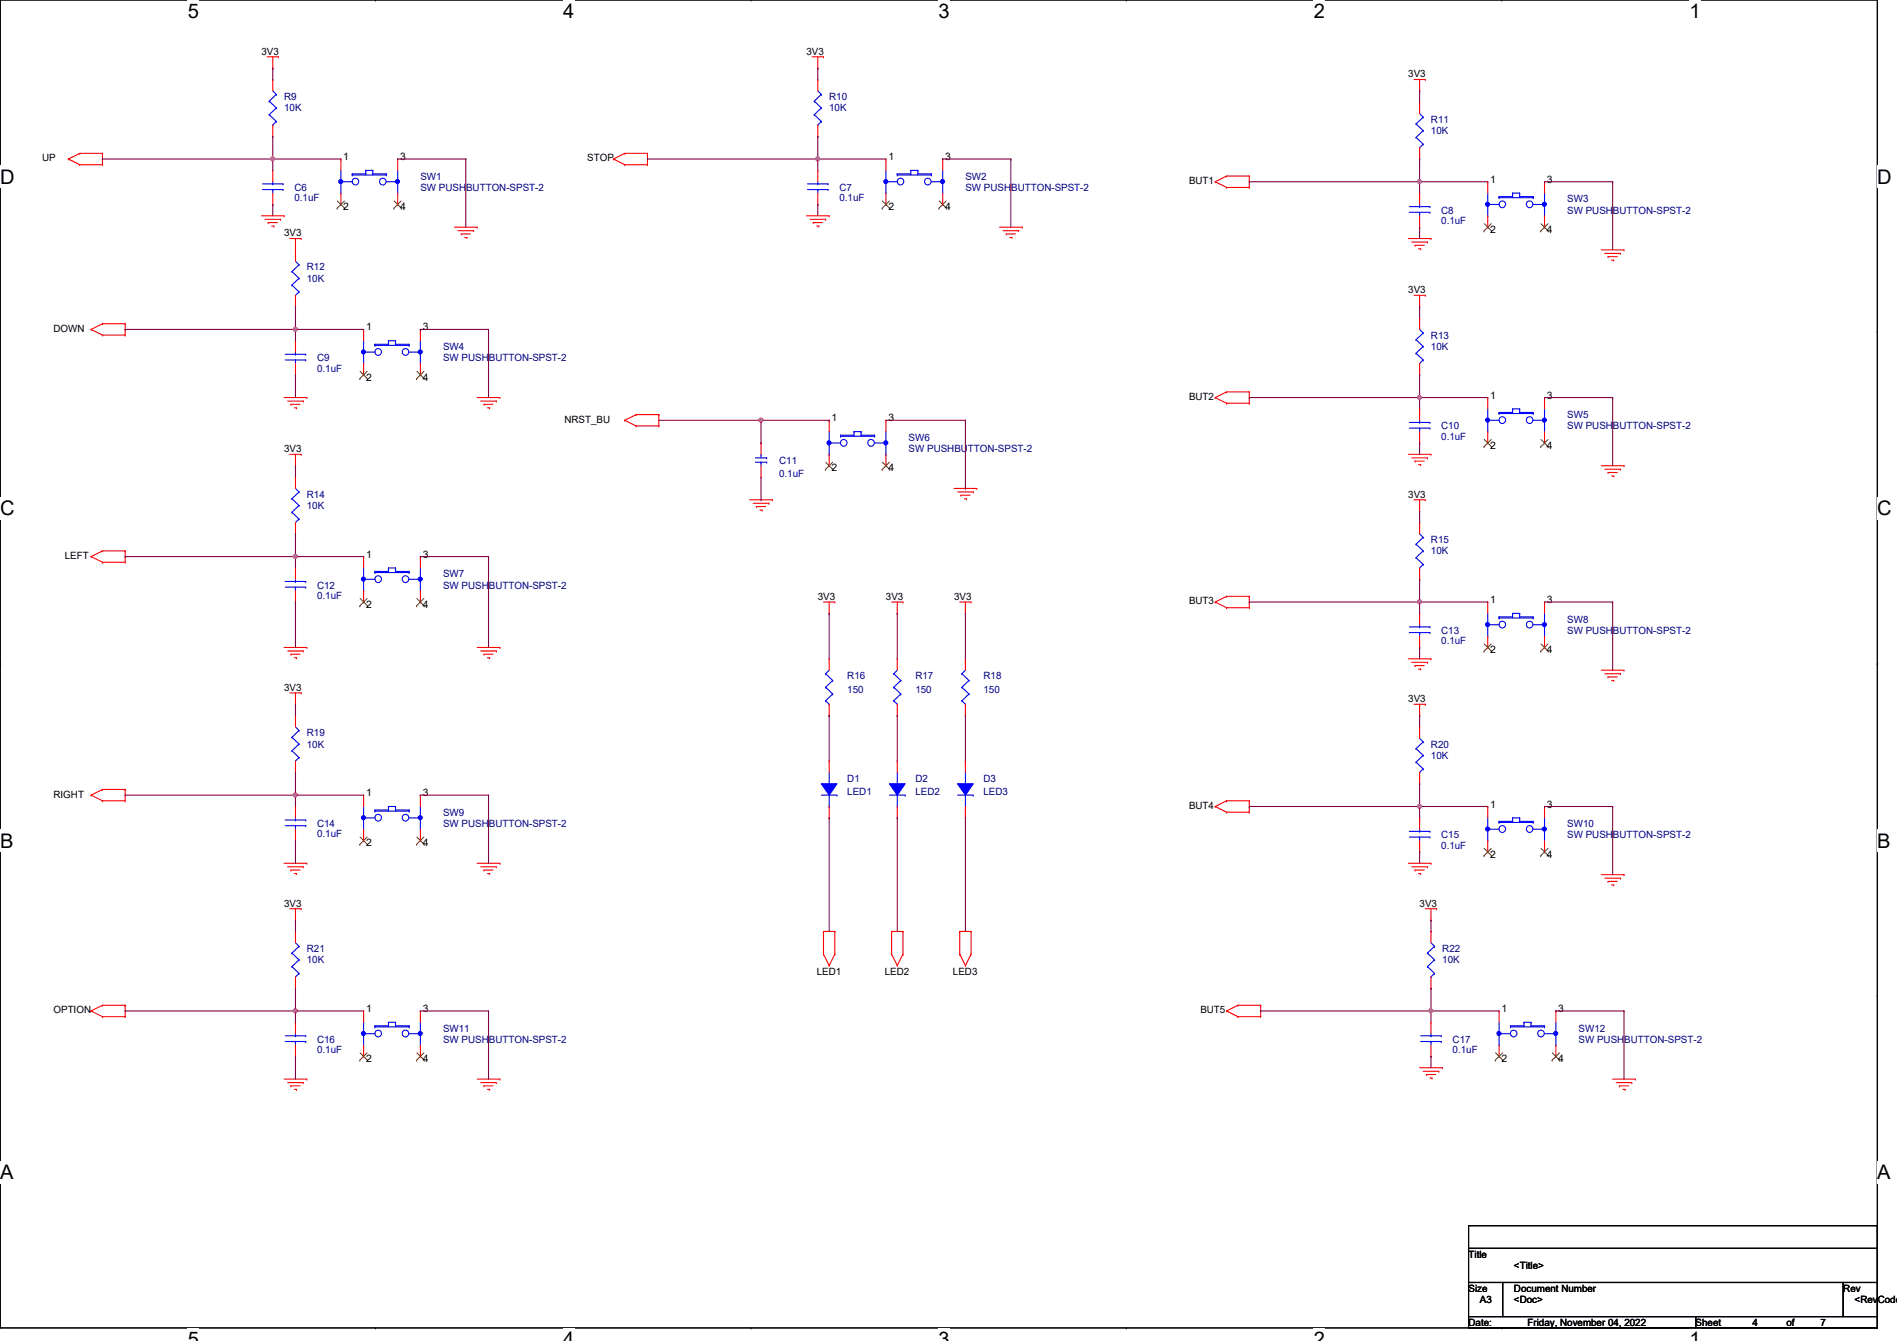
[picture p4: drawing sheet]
<svg xmlns="http://www.w3.org/2000/svg" width="297mm" height="210mm" viewBox="0 0 297 210" stroke-linecap="round" stroke-linejoin="round" font-family="sans-serif">
<path d="M0 0h294v207.9h-294z" fill="none" stroke="#000" stroke-width=".17"/>
<g fill="#fff">
<path d="M29.4 0h1.8v3.5h-1.8z"/>
<path d="M29.4 207.9h1.8v2h-1.8z"/>
</g>
<path d="M58.8 0h.1M58.8 207.9h.1" fill="none" stroke="#000" stroke-width=".17"/>
<g fill="#fff">
<path d="M88.2 0h1.7v3.5h-1.7z"/>
<path d="M88.2 207.9h1.7v2h-1.7z"/>
</g>
<path d="M117.6 0h.1M117.6 207.9h.1" fill="none" stroke="#000" stroke-width=".17"/>
<g fill="#fff">
<path d="M147 0h1.7v3.5h-1.7z"/>
<path d="M147 207.9h1.7v2h-1.7z"/>
</g>
<path d="M176.4 0h.1M176.4 207.9h.1" fill="none" stroke="#000" stroke-width=".17"/>
<g fill="#fff">
<path d="M205.7 0h1.8v3.5h-1.8z"/>
<path d="M205.7 207.9h1.8v2h-1.8z"/>
</g>
<path d="M235.2 0h.1M235.2 207.9h.1" fill="none" stroke="#000" stroke-width=".17"/>
<g fill="#fff">
<path d="M264.5 0h1.8v3.5h-1.8z"/>
<path d="M264.5 207.9h1.8v2h-1.8z"/>
<path d="M0 26h2.3v3.4h-2.3z"/>
<path d="M294 26h2.2v3.4h-2.2z"/>
<path d="M0 77.9h2.3v3.5h-2.3z"/>
<path d="M294 77.9h2.2v3.5h-2.2z"/>
</g>
<path d="M0 51.9h.1M294 51.9h.1" fill="none" stroke="#000" stroke-width=".17"/>
<g fill="#fff">
<path d="M0 129.9h2.1v3.4h-2.1z"/>
<path d="M294 129.9h2v3.4h-2z"/>
</g>
<path d="M0 103.9h.1M294 103.9h.1" fill="none" stroke="#000" stroke-width=".17"/>
<path d="M0 103.9h.1M294 103.9h.1" fill="none" stroke="#000" stroke-width=".16"/>
<g fill="#fff">
<path d="M0 181.8h2.1v3.5h-2.1z"/>
<path d="M294 181.8h2v3.5h-2z"/>
</g>
<path d="M0 155.9h.1M294 155.9h.1M230 191.9h64v3.5h-64zM230 195.4h64v5.3h-64zM230 200.7h5.3v5.4h-5.3zM230 206.1h35.5v1.8h-35.5zM235.3 200.7h53.3v5.4h-53.3zM265.5 206.1h28.5v1.8h-28.5zM288.6 200.7h5.4v5.4h-5.4z" fill="none" stroke="#000" stroke-width=".17"/>
<g fill="none" stroke="#f00" stroke-width=".17">
<path d="M41.8 8.9h1.8M42.7 10.7h.1M42.7 8.9v1.8M43.6 8.9h.1M127.2 8.9h1.7M128.1 10.7h.1M128.1 8.9v1.8M128.9 8.9h.1M221.4 12.4h1.8M222.3 14.2h.1M222.3 16h.1M222.3 12.4v1.8"/>
<path d="M222.3 16v1.8M223.2 12.4h.1M10.7 24.9h.1M10.7 24.9l1.8 .9M12.5 24h.1M12.5 25.8h.1M12.5 24l-1.8 .9M12.5 24h3.5M12.5 25.8h3.5M16 24h.1M16 25.8h.1M16 24v1.8"/>
<path d="M40.9 33.8h3.6M41.5 34.3h2.4M42 34.8h.1M42 34.8h1.4M42.5 35.4h.4M42.9 35.4h.1M43.9 34.3h.1M44.5 33.8h.1M45.4 37.3h1.8M46.3 39.1h.1M46.3 37.3v1.8M47.2 37.3h.1"/>
<path d="M71.2 35.6h3.5M71.7 36.1h2.5M72.2 36.6h.1M72.2 36.6h1.5M72.8 37.2h.3M73.1 37.2h.1M74.2 36.1h.1M74.7 35.6h.1M96.1 24.9h.1M96.1 24.9l1.7 .9M97.8 24h.1M97.8 25.8h.1"/>
<path d="M97.8 24h3.6M97.8 25.8h3.6M97.8 24l-1.7 .9M101.4 24h.1M101.4 25.8h.1M101.4 24v1.8M126.3 33.8h3.5M126.8 34.3h2.5M127.3 34.8h.1M127.3 34.8h1.5M127.9 35.4h.3M128.2 35.4h.1"/>
<path d="M129.3 34.3h.1M129.8 33.8h.1M156.5 35.6h3.6M157.1 36.1h2.4M157.6 36.6h.1M157.6 36.6h1.4M158.1 37.2h.4M158.5 37.2h.1M159.5 36.1h.1M160.1 35.6h.1M190.3 28.4h.1M190.3 28.4l1.8 .9"/>
<path d="M192.1 27.6h.1M192.1 29.3h.1M192.1 27.6l-1.8 .8M192.1 27.6h3.5M192.1 29.3h3.5M195.6 27.6h.1M195.6 29.3h.1M195.6 27.6v1.7M220.5 37.3h3.6M221.1 37.9h2.4M221.6 38.4h.1M221.6 38.4h1.4"/>
<path d="M222.1 38.9h.4M222.3 24.9h.1M222.3 23.1v1.8M222.5 38.9h.1M223.5 37.9h.1M224.1 37.3h.1M250.7 39.1h3.6M251.3 39.7h2.4M253.7 39.7h.1M254.3 39.1h.1M14.3 51.6h.1M14.3 51.6l1.7 .9"/>
<path d="M16 50.7h.1M16 52.5h.1M16 50.7l-1.7 .9M16 50.7h3.6M16 52.5h3.6M19.6 50.7h.1M19.6 52.5h.1M19.6 50.7v1.8M221.4 46.2h1.8M222.3 48h.1M222.3 46.2v1.8M223.2 46.2h.1"/>
<path d="M251.8 40.2h.1M251.8 40.2h1.4M252.3 40.7h.4M252.7 40.7h.1M44.5 62.2h3.5M45 62.8h2.5M45.4 71.1h1.8M45.5 63.3h.1M45.5 63.3h1.5M46.1 63.8h.3M46.3 72.9h.1M46.3 71.1v1.8"/>
<path d="M46.4 63.8h.1M47.2 71.1h.1M47.5 62.8h.1M48 62.2h.1M74.7 62.2h3.6M75.3 62.8h2.4M75.8 63.3h.1M75.8 63.3h1.4M76.3 63.8h.4M76.7 63.8h.1M77.7 62.8h.1M78.3 62.2h.1"/>
<path d="M97.8 65.8h.1M97.8 65.8l1.8 .9M99.6 64.9h.1M99.6 66.7h.1M99.6 64.9l-1.8 .9M99.6 64.9h3.6M99.6 66.7h3.6M103.2 64.9h.1M103.2 66.7h.1M103.2 64.9v1.8M117.4 78.2h3.5M117.9 78.8h2.5"/>
<path d="M118.4 79.3h.1M118.4 79.3h1.5M119 79.8h.3M119.3 79.8h.1M120.4 78.8h.1M120.9 78.2h.1M149.4 76.5h3.5M149.9 77h2.5M150.4 77.5h.1M150.4 77.5h1.5M151 78.1h.3M151.3 78.1h.1"/>
<path d="M152.4 77h.1M152.9 76.5h.1M190.3 62.2h.1M190.3 62.2l1.8 .9M192.1 61.3h.1M192.1 63.1h.1M192.1 61.3l-1.8 .9M192.1 61.3h3.5M192.1 63.1h3.5M195.6 61.3h.1M195.6 63.1h.1M195.6 61.3v1.8"/>
<path d="M220.5 71.1h3.6M221.1 71.7h2.4M221.4 78.2h1.8M221.6 72.2h.1M221.6 72.2h1.4M222.1 72.7h.4M222.3 78.2v1.8M222.5 72.7h.1M223.2 78.2h.1M223.5 71.7h.1M224.1 71.1h.1M250.7 72.9h3.6"/>
<path d="M251.3 73.4h2.4M251.8 74h.1M251.8 74h1.4M252.3 74.5h.4M252.7 74.5h.1M253.7 73.4h.1M254.3 72.9h.1M14.3 87.1h.1M14.3 87.1l1.7 .9M16 86.2h.1M16 88h.1M16 86.2l-1.7 .9"/>
<path d="M16 86.2h3.6M16 88h3.6M19.6 86.2h.1M19.6 88h.1M19.6 86.2v1.8M46.3 88.9h.1M46.3 94.2h.1M46.3 88.9v1.8M46.3 92.5v1.7M128.9 94.2h1.8M129.8 96h.1M129.8 94.2v1.8"/>
<path d="M130.7 94.2h.1M139.6 94.2h1.8M140.5 96h.1M140.5 94.2v1.8M141.4 94.2h.1M150.3 94.2h1.8M151.2 96h.1M151.2 94.2v1.8M152.1 94.2h.1M190.3 94.2h.1M190.3 94.2l1.8 .9M192.1 93.3h.1"/>
<path d="M192.1 95.1h.1M192.1 93.3l-1.8 .9M192.1 93.3h3.5M192.1 95.1h3.5M195.6 93.3h.1M195.6 95.1h.1M195.6 93.3v1.8M222.3 80h.1M222.3 96h.1M222.3 96v1.8M222.3 99.6v1.7M44.5 101.3h3.5"/>
<path d="M45 101.9h2.5M45.4 108.5h1.8M45.5 102.4h.1M45.5 102.4h1.5M46.1 103h.3M46.3 110.2h.1M46.3 108.5v1.7M46.4 103h.1M47.2 108.5h.1M47.5 101.9h.1M48 101.3h.1M74.7 101.3h3.6"/>
<path d="M75.3 101.9h2.4M75.8 102.4h.1M75.8 102.4h1.4M76.3 103h.4M76.7 103h.1M77.7 101.9h.1M78.3 101.3h.1M129.8 103.1h.1M129.8 112h.1M129.8 103.1v1.8M129.8 110.2v1.8M220.5 103.1h3.6"/>
<path d="M221.1 103.7h2.4M221.4 110.2h1.8M221.6 104.2h.1M221.6 104.2h1.4M222.1 104.7h.4M222.3 112h.1M222.3 113.8h.1M222.3 101.3h.1M222.3 110.2v1.8M222.3 113.8v1.8M222.5 104.7h.1M223.2 110.2h.1"/>
<path d="M223.5 103.7h.1M224.1 103.1h.1M250.7 104.9h3.6M251.3 105.5h2.4M251.8 106h.1M251.8 106h1.4M252.3 106.5h.4M252.7 106.5h.1M253.7 105.5h.1M254.3 104.9h.1M14.3 124.5h.1M14.3 124.5l1.7 .8"/>
<path d="M16 123.6h.1M16 125.3h.1M16 123.6l-1.7 .9M16 123.6h3.6M16 125.3h3.6M19.6 123.6h.1M19.6 125.3h.1M19.6 123.6v1.7M44.5 135.1h3.5M45 135.7h2.5M45.5 136.2h.1M45.5 136.2h1.5"/>
<path d="M46.1 136.7h.3M46.4 136.7h.1M47.5 135.7h.1M48 135.1h.1M74.7 135.1h3.6M75.3 135.7h2.4M75.8 136.2h.1M75.8 136.2h1.4M76.3 136.7h.4M76.7 136.7h.1M77.7 135.7h.1M78.3 135.1h.1"/>
<path d="M190.3 126.2h.1M190.3 126.2l1.8 .9M192.1 125.3h.1M192.1 127.1h.1M192.1 125.3h3.5M192.1 125.3l-1.8 .9M192.1 127.1h3.5M195.6 125.3h.1M195.6 127.1h.1M195.6 125.3v1.8M220.5 135.1h3.6M221.1 135.7h2.4"/>
<path d="M221.6 136.2h.1M221.6 136.2h1.4M222.1 136.7h.4M222.3 122.7h.1M222.3 120.9v1.8M222.5 136.7h.1M223.5 135.7h.1M224.1 135.1h.1M250.7 136.9h3.6M251.3 137.5h2.4M251.8 138h.1M251.8 138h1.4"/>
<path d="M252.3 138.5h.4M252.7 138.5h.1M253.7 137.5h.1M254.3 136.9h.1M14.3 158.2h.1M14.3 158.2l1.7 .9M16 157.4h.1M16 159.1h.1M16 157.4l-1.7 .8M16 157.4h3.6M16 159.1h3.6M19.6 157.4h.1"/>
<path d="M19.6 159.1h.1M19.6 157.4v1.7M45.4 142.2h1.8M46.3 144h.1M46.3 142.2v1.8M47.2 142.2h.1M128.9 149.4h.1M128.9 145.8h.1M128.9 149.4l.9 1.7M128.9 145.8v3.6M128.9 145.8h1.8M129.8 151.1h.1"/>
<path d="M130.7 145.8h.1M130.7 149.4h.1M130.7 145.8v3.6M130.7 149.4l-.9 1.7M139.6 149.4h.1M139.6 145.8h.1M139.6 145.8h1.8M139.6 149.4l.9 1.7M139.6 145.8v3.6M140.5 151.1h.1M141.4 145.8h.1M141.4 149.4h.1"/>
<path d="M141.4 145.8v3.6M141.4 149.4l-.9 1.7M150.3 149.4h.1M150.3 145.8h.1M150.3 145.8h1.8M150.3 149.4l.9 1.7M150.3 145.8v3.6M151.2 151.1h.1M152.1 145.8h.1M152.1 149.4h.1M152.1 145.8v3.6M152.1 149.4l-.9 1.7"/>
<path d="M192.1 158.2h.1M192.1 158.2l1.7 .9M193.8 157.4h.1M193.8 159.1h.1M193.8 157.4h3.6M193.8 159.1h3.6M193.8 157.4l-1.7 .8M197.4 157.4h.1M197.4 159.1h.1M197.4 157.4v1.7M223.2 142.2h1.8M224.1 144h.1"/>
<path d="M224.1 142.2v1.8M225 142.2h.1M44.5 168.9h3.5M45 169.5h2.5M45.5 170h.1M45.5 170h1.5M46.1 170.5h.3M46.4 170.5h.1M47.5 169.5h.1M48 168.9h.1M74.7 168.9h3.6M75.3 169.5h2.4"/>
<path d="M75.8 170h.1M75.8 170h1.4M76.3 170.5h.4M76.7 170.5h.1M77.7 169.5h.1M78.3 168.9h.1M222.3 167.1h3.5M222.8 167.7h2.5M223.3 168.2h.1M223.3 168.2h1.5M223.9 168.7h.3M224.2 168.7h.1"/>
<path d="M225.3 167.7h.1M225.8 167.1h.1M252.5 168.9h3.6M253.1 169.5h2.4M253.6 170h.1M253.6 170h1.4M254.1 170.5h.4M254.5 170.5h.1M255.5 169.5h.1M256.1 168.9h.1"/>
</g>
<g fill="none" stroke="#00f" stroke-width=".17">
<path d="M221.7 19.4h.1M221.7 19.4l1.1 1M222.3 17.8l.5 .5M222.8 18.3h.1M222.8 18.3l-1.1 1.1M221.7 21.5h.1M221.7 21.5l1.1 1.1M222.3 23.1h.1M222.8 20.4h.1M222.8 22.6h.1M222.8 20.4l-1.1 1.1M222.8 22.6l-.5 .5"/>
<path d="M44.7 91.9h3.2M44.7 91h3.2M46.3 91h.1M46.3 91.9h.1M46.3 90.7v.3M46.3 91.9v.6M47.9 91.9h.1M47.9 91h.1M220.7 99h3.2M220.7 98.1h3.2M222.3 98.1h.1M222.3 99h.1"/>
<path d="M222.3 97.8v.3M222.3 99v.6M223.9 99h.1M223.9 98.1h.1M129.3 105.5h.1M129.3 107.6h.1M129.3 109.7h.1M129.3 105.5l1.1 1M129.3 107.6l1.1 1M129.3 109.7l.5 .5M129.8 110.2h.1M129.8 104.9l-.5 .6"/>
<path d="M130.4 106.5h.1M130.4 108.6h.1M130.4 106.5l-1.1 1.1M130.4 108.6l-1.1 1.1M221.7 117.2h.1M221.7 119.3h.1M221.7 117.2l1.1 1M221.7 119.3l1.1 1.1M222.3 115.6l.5 .5M222.8 116.1h.1M222.8 118.2h.1M222.8 116.1l-1.1 1.1"/>
<path d="M222.8 118.2l-1.1 1.1M128.6 124.5h2.5M129.8 122.7h.1M129.8 126.2h.1M129.8 120.9v1.8M129.8 124.5v1.7M131.1 124.5h.1M222.3 120.9h.1M222.8 120.4h.1M222.8 120.4l-.5 .5"/>
</g>
<path d="M128.6 122.7h2.5l-1.3 1.8z" fill-rule="evenodd" fill="#00f"/>
<g fill="none" stroke="#00f" stroke-width=".17">
<path d="M233 97.8h.1M233 99.6h.1M233 97.8h1.7M233 96v3.6M234.7 96.6h.1M234.7 96.7h.1M234.7 96.7h5.4M234.7 96.6h2.2M234.7 96.6v.1M236.9 96h.1M236.9 96.6h.1M236.9 96h1.1"/>
<path d="M236.9 96v.6M238 96.6h.1M238 96h.1M238 96.6h2.1M238 96v.6M240.1 96.7h.1M240.1 96.6h.1M240.1 96.6v.1M240.1 97.8h1.7M241.8 97.8h.1M241.8 99.6h.1M241.8 96v3.6"/>
<path d="M128.6 122.7h2.5l-1.3 1.8z"/>
<circle cx="235.2" cy="97.8" r=".52"/>
<circle cx="239.5" cy="97.8" r=".52"/>
</g>
<path d="M129.8 119.1h.1M129.8 119.1v1.8M129.8 128h.1M129.8 126.2v1.8" fill="none" stroke="#f00" stroke-width=".17"/>
<circle cx="241.8" cy="97.8" r=".32" fill="#00f"/>
<circle cx="241.8" cy="97.8" r=".32" fill="none" stroke="#00f" stroke-width=".17"/>
<circle cx="232.9" cy="97.8" r=".32" fill="#00f"/>
<g fill="none" stroke="#00f" stroke-width=".17">
<path d="M56.9 90.7h.1M56.9 92.5h.1M56.9 90.7h1.8M56.9 88.9v3.6M58.7 89.5h.1M58.7 89.6h.1M58.7 89.6h5.3M58.7 89.5h2.1M58.7 89.5v.1M60.8 88.9h.1M60.8 89.5h.1M60.8 88.9h1.1"/>
<path d="M60.8 88.9v.6M61.9 89.5h.1M61.9 88.9h.1M61.9 89.5h2.1M61.9 88.9v.6M64 89.6h.1M64 89.5h.1M64 89.5v.1M64 90.7h1.8M65.8 90.7h.1M65.8 92.5h.1M65.8 88.9v3.6"/>
<circle cx="59.2" cy="90.7" r=".52"/>
<circle cx="63.5" cy="90.7" r=".52"/>
<circle cx="232.9" cy="97.8" r=".32"/>
</g>
<path d="M233 94.2h.1M233 94.2v1.8M233 99.6v1.7M241.8 94.2h.1M241.8 94.2v1.8M241.8 99.6v1.7M233 101.3h.1M241.8 101.3h.1" fill="none" stroke="#f00" stroke-width=".17"/>
<path d="M232.4 101.9h.1M232.4 100.8l1.1 1.1M233.5 100.8l-1.1 1.1M233.5 101.9h.1M241.3 101.9h.1M241.3 100.8l1.1 1.1M242.4 100.8l-1.1 1.1M242.4 101.9h.1" fill="none" stroke="#804000" stroke-width=".16"/>
<circle cx="65.8" cy="90.7" r=".32" fill="#00f"/>
<circle cx="65.8" cy="90.7" r=".32" fill="none" stroke="#00f" stroke-width=".17"/>
<circle cx="56.9" cy="90.7" r=".32" fill="#00f"/>
<g fill="none" stroke="#00f" stroke-width=".17">
<path d="M127.5 15.8h.1M127.5 17.9h.1M127.5 15.8l1.1 1.1M127.5 17.9l1.1 1.1M128.1 19.6h.1M128.1 14.2l.5 .6M128.6 14.8h.1M128.6 16.9h.1M128.6 19h.1M128.6 14.8l-1.1 1M128.6 16.9l-1.1 1M128.6 19l-.5 .6"/>
<path d="M221.7 85.2h.1M221.7 87.3h.1M221.7 85.2l1.1 1M221.7 87.3l1.1 1M222.3 88.9h.1M222.3 83.6l.5 .5M222.8 84.1h.1M222.8 86.2h.1M222.8 88.3h.1M222.8 84.1l-1.1 1.1M222.8 86.2l-1.1 1.1M222.8 88.3l-.5 .6"/>
<path d="M44.7 129.2h3.2M44.7 128.4h3.2M46.3 128.4h.1M46.3 129.2h.1M46.3 128v.4M46.3 129.2v.6M47.9 129.2h.1M47.9 128.4h.1M56.9 128h.1M56.9 129.8h.1M56.9 128h1.8M56.9 126.2v3.6"/>
<path d="M58.7 126.8h.1M58.7 127h.1M58.7 127h5.3M58.7 126.8h2.1M58.7 126.8v.2M60.8 126.2h.1M60.8 126.8h.1M60.8 126.2h1.1M60.8 126.2v.6M61.9 126.8h.1M61.9 126.2h.1M61.9 126.8h2.1"/>
<path d="M61.9 126.2v.6M64 127h.1M64 126.8h.1M64 126.8v.2M64 128h1.8M65.8 128h.1M65.8 129.8h.1M65.8 126.2v3.6"/>
<circle cx="56.9" cy="90.7" r=".32"/>
<circle cx="59.2" cy="128" r=".52"/>
<circle cx="63.5" cy="128" r=".52"/>
</g>
<g fill="none" stroke="#f00" stroke-width=".17">
<path d="M128.1 12.4h.1M128.1 12.4v1.8M128.1 19.6v1.7M128.1 21.3h.1M56.9 87.1h.1M56.9 94.2h.1M56.9 87.1v1.8M56.9 92.5v1.7M65.8 87.1h.1M65.8 94.2h.1M65.8 87.1v1.8M65.8 92.5v1.7"/>
<path d="M222.3 81.8h.1M222.3 90.7h.1M222.3 81.8v1.8M222.3 88.9v1.8M46.3 126.2h.1M46.3 131.6h.1M46.3 126.2v1.8M46.3 129.8v1.8"/>
</g>
<path d="M56.3 94.8h.1M56.4 93.7l1.1 1.1M57.5 93.7l-1.2 1.1M57.5 94.8h.1M65.2 94.8h.1M65.3 93.7l1.1 1.1M66.4 93.7l-1.2 1.1M66.4 94.8h.1" fill="none" stroke="#804000" stroke-width=".16"/>
<circle cx="65.8" cy="128" r=".32" fill="#00f"/>
<circle cx="65.8" cy="128" r=".32" fill="none" stroke="#00f" stroke-width=".17"/>
<circle cx="56.9" cy="128" r=".32" fill="#00f"/>
<g fill="none" stroke="#00f" stroke-width=".17">
<path d="M41.1 29.7h3.2M41.1 28.8h3.2M42.7 28.8h.1M42.7 29.7h.1M42.7 28.4v.4M42.7 29.7v.5M44.3 29.7h.1M44.3 28.8h.1M53.4 28.4h.1M53.4 30.2h.1M53.4 28.4h1.8M53.4 26.7v3.5"/>
<path d="M55.2 27.2h.1M55.2 27.4h.1M55.2 27.4h5.3M55.2 27.2h2.1M55.2 27.2v.2M57.3 26.7h.1M57.3 27.2h.1M57.3 26.7h1.1M57.3 26.7v.5M58.4 27.2h.1M58.4 26.7h.1M58.4 27.2h2.1"/>
<path d="M58.4 26.7v.5M60.5 27.4h.1M60.5 27.2h.1M60.5 27.2v.2M60.5 28.4h1.8M62.3 28.4h.1M62.3 30.2h.1M62.3 26.7v3.5"/>
<circle cx="55.7" cy="28.4" r=".52"/>
<circle cx="59.9" cy="28.4" r=".52"/>
<circle cx="56.9" cy="128" r=".32"/>
</g>
<path d="M42.7 26.7h.1M42.7 32h.1M42.7 26.7v1.7M42.7 30.2v1.8M56.9 124.5h.1M56.9 131.6h.1M56.9 124.5v1.7M56.9 129.8v1.8M65.8 124.5h.1M65.8 131.6h.1M65.8 124.5v1.7M65.8 129.8v1.8" fill="none" stroke="#f00" stroke-width=".17"/>
<path d="M56.3 132.2h.1M56.4 131l1.1 1.2M57.5 131l-1.2 1.2M57.5 132.2h.1M65.2 132.2h.1M65.3 131l1.1 1.2M66.4 131l-1.2 1.2M66.4 132.2h.1" fill="none" stroke="#804000" stroke-width=".16"/>
<circle cx="62.2" cy="28.4" r=".32" fill="#00f"/>
<circle cx="62.2" cy="28.4" r=".32" fill="none" stroke="#00f" stroke-width=".17"/>
<circle cx="53.4" cy="28.4" r=".32" fill="#00f"/>
<g fill="none" stroke="#00f" stroke-width=".17">
<path d="M222.5 163h3.2M222.5 162.1h3.2M224.1 162.1h.1M224.1 163h.1M224.1 161.8v.3M224.1 163v.6M225.7 163h.1M225.7 162.1h.1M234.7 161.8h.1M234.7 163.6h.1M234.7 161.8h1.8M234.7 160v3.6"/>
<path d="M236.5 160.6h.1M236.5 160.7h.1M236.5 160.7h5.3M236.5 160.6h2.1M236.5 160.6v.1M238.6 160h.1M238.6 160.6h.1M238.6 160h1.1M238.6 160v.6M239.7 160.6h.1M239.7 160h.1M239.7 160.6h2.1"/>
<path d="M239.7 160v.6M241.8 160.7h.1M241.8 160.6h.1M241.8 160.6v.1M241.8 161.8h1.8M243.6 161.8h.1M243.6 163.6h.1M243.6 160v3.6"/>
<circle cx="53.4" cy="28.4" r=".32"/>
<circle cx="237" cy="161.8" r=".52"/>
<circle cx="241.3" cy="161.8" r=".52"/>
</g>
<path d="M53.4 24.9h.1M53.4 32h.1M53.4 24.9v1.8M53.4 30.2v1.8M62.3 24.9h.1M62.3 32h.1M62.3 24.9v1.8M62.3 30.2v1.8M224.1 160h.1M224.1 165.4h.1M224.1 160v1.8M224.1 163.6v1.8" fill="none" stroke="#f00" stroke-width=".17"/>
<path d="M52.8 32.6h.1M52.8 31.5l1.2 1.1M53.9 31.5l-1.1 1.1M54 32.6h.1M61.7 32.6h.1M61.7 31.5l1.2 1.1M62.8 31.5l-1.1 1.1M62.9 32.6h.1" fill="none" stroke="#804000" stroke-width=".16"/>
<circle cx="243.6" cy="161.8" r=".32" fill="#00f"/>
<circle cx="243.6" cy="161.8" r=".32" fill="none" stroke="#00f" stroke-width=".17"/>
<circle cx="234.7" cy="161.8" r=".32" fill="#00f"/>
<g fill="none" stroke="#00f" stroke-width=".17">
<path d="M44.7 163h3.2M44.7 162.1h3.2M46.3 162.1h.1M46.3 163h.1M46.3 161.8v.3M46.3 163v.6M47.9 163h.1M47.9 162.1h.1M56.9 161.8h.1M56.9 163.6h.1M56.9 161.8h1.8M56.9 160v3.6"/>
<path d="M58.7 160.6h.1M58.7 160.7h.1M58.7 160.7h5.3M58.7 160.6h2.1M58.7 160.6v.1M60.8 160h.1M60.8 160.6h.1M60.8 160h1.1M60.8 160v.6M61.9 160.6h.1M61.9 160h.1M61.9 160.6h2.1"/>
<path d="M61.9 160v.6M64 160.7h.1M64 160.6h.1M64 160.6v.1M64 161.8h1.8M65.8 161.8h.1M65.8 163.6h.1M65.8 160v3.6"/>
<circle cx="59.2" cy="161.8" r=".52"/>
<circle cx="63.5" cy="161.8" r=".52"/>
<circle cx="234.7" cy="161.8" r=".32"/>
</g>
<path d="M234.7 158.2h.1M234.7 158.2v1.8M243.6 158.2h.1M243.6 158.2v1.8M46.3 160h.1M46.3 165.4h.1M46.3 160v1.8M46.3 163.6v1.8M234.7 165.4h.1M234.7 163.6v1.8M243.6 165.4h.1M243.6 163.6v1.8" fill="none" stroke="#f00" stroke-width=".17"/>
<path d="M234.1 165.9h.1M234.2 164.8l1.1 1.1M235.3 164.8l-1.2 1.1M235.3 165.9h.1M243 165.9h.1M243.1 164.8l1.1 1.1M244.2 164.8l-1.2 1.1M244.2 165.9h.1" fill="none" stroke="#804000" stroke-width=".16"/>
<circle cx="65.8" cy="161.8" r=".32" fill="#00f"/>
<circle cx="65.8" cy="161.8" r=".32" fill="none" stroke="#00f" stroke-width=".17"/>
<circle cx="56.9" cy="161.8" r=".32" fill="#00f"/>
<g fill="none" stroke="#00f" stroke-width=".17">
<path d="M44.7 56.3h3.2M44.7 55.5h3.2M46.3 55.5h.1M46.3 56.3h.1M46.3 55.1v.4M46.3 56.3v.6M47.9 56.3h.1M47.9 55.5h.1M56.9 55.1h.1M56.9 56.9h.1M56.9 55.1h1.8M56.9 53.3v3.6"/>
<path d="M58.7 53.9h.1M58.7 54.1h.1M58.7 54.1h5.3M58.7 53.9h2.1M58.7 53.9v.2M60.8 53.3h.1M60.8 53.9h.1M60.8 53.3h1.1M60.8 53.3v.6M61.9 53.9h.1M61.9 53.3h.1M61.9 53.9h2.1"/>
<path d="M61.9 53.3v.6M64 54.1h.1M64 53.9h.1M64 53.9v.2M64 55.1h1.8M65.8 55.1h.1M65.8 56.9h.1M65.8 53.3v3.6M45.7 78.1h.1M45.7 78.1l1.1 1M46.3 76.5l.5 .5M46.8 77h.1"/>
<path d="M46.8 79.1h.1M46.8 77l-1.1 1.1M46.8 79.1l-1.1 1.1M45.7 80.2h.1M45.7 80.2l1.1 1M46.3 81.8h.1M46.8 81.2h.1M46.8 81.2l-.5 .6M223.5 149.2h.1M223.5 151.3h.1M223.5 149.2l1.1 1M223.5 151.3l1.1 1.1"/>
<path d="M224.1 152.9h.1M224.1 147.6l.5 .5M224.6 148.1h.1M224.6 150.2h.1M224.6 152.4h.1M224.6 148.1l-1.1 1.1M224.6 150.2l-1.1 1.1M224.6 152.4l-.5 .5"/>
<circle cx="59.2" cy="55.1" r=".52"/>
<circle cx="63.5" cy="55.1" r=".52"/>
<circle cx="56.9" cy="161.8" r=".32"/>
</g>
<g fill="none" stroke="#f00" stroke-width=".17">
<path d="M46.3 53.3h.1M46.3 58.7h.1M46.3 53.3v1.8M46.3 56.9v1.8M46.3 74.7h.1M46.3 74.7v1.8M46.3 83.6h.1M46.3 81.8v1.8M56.9 158.2h.1M56.9 158.2v1.8M65.8 158.2h.1M65.8 158.2v1.8"/>
<path d="M224.1 145.8h.1M224.1 154.7h.1M224.1 145.8v1.8M224.1 152.9v1.8M56.9 165.4h.1M56.9 163.6v1.8M65.8 165.4h.1M65.8 163.6v1.8"/>
</g>
<path d="M56.3 165.9h.1M56.4 164.8l1.1 1.1M57.5 164.8l-1.2 1.1M57.5 165.9h.1M65.2 165.9h.1M65.3 164.8l1.1 1.1M66.4 164.8l-1.2 1.1M66.4 165.9h.1" fill="none" stroke="#804000" stroke-width=".16"/>
<circle cx="65.8" cy="55.1" r=".32" fill="#00f"/>
<circle cx="65.8" cy="55.1" r=".32" fill="none" stroke="#00f" stroke-width=".17"/>
<circle cx="56.9" cy="55.1" r=".32" fill="#00f"/>
<g fill="none" stroke="#00f" stroke-width=".17">
<path d="M118.3 72.3h1.8M118.3 71.7h1.8M119.2 71.1h.1M119.2 72.3h.1M119.2 71.1v.6M119.2 72.3v.6M120.1 72.3h.1M120.1 71.7h.1M220.7 67h3.2M220.7 66.1h3.2M222.3 66.1h.1M222.3 67h.1"/>
<path d="M222.3 65.8v.3M222.3 67v.6M223.9 67h.1M223.9 66.1h.1M233 65.8h.1M233 67.6h.1M233 65.8h1.7M233 64v3.6M234.7 64.6h.1M234.7 64.7h.1M234.7 64.7h5.4M234.7 64.6h2.2"/>
<path d="M234.7 64.6v.1M236.9 64h.1M236.9 64.6h.1M236.9 64h1.1M236.9 64v.6M238 64.6h.1M238 64h.1M238 64.6h2.1M238 64v.6M240.1 64.7h.1M240.1 64.6h.1M240.1 64.6v.1"/>
<path d="M240.1 65.8h1.7M241.8 65.8h.1M241.8 67.6h.1M241.8 64v3.6M45.7 115.4h.1M45.7 117.5h.1M45.7 115.4l1.1 1.1M45.7 117.5l1.1 1.1M46.3 119.1h.1M46.3 113.8l.5 .5M46.8 114.3h.1M46.8 116.5h.1"/>
<path d="M46.8 118.6h.1M46.8 114.3l-1.1 1.1M46.8 116.5l-1.1 1M46.8 118.6l-.5 .5M140 105.5h.1M140 107.6h.1M140 109.7h.1M140 105.5l1.1 1M140 107.6l1.1 1M140 109.7l.5 .5M140.5 110.2h.1M140.5 104.9l-.5 .6"/>
<path d="M141.1 106.5h.1M141.1 108.6h.1M141.1 106.5l-1.1 1.1M141.1 108.6l-1.1 1.1M150.6 105.5h.1M150.6 107.6h.1M150.6 109.7h.1M150.6 105.5l1.1 1M150.6 107.6l1.1 1M150.6 109.7l.6 .5M151.2 110.2h.1M151.2 104.9l-.6 .6"/>
<path d="M151.7 106.5h.1M151.7 108.6h.1M151.7 106.5l-1.1 1.1M151.7 108.6l-1.1 1.1"/>
<circle cx="56.9" cy="55.1" r=".32"/>
<circle cx="235.2" cy="65.8" r=".52"/>
<circle cx="239.5" cy="65.8" r=".52"/>
</g>
<g fill="none" stroke="#f00" stroke-width=".17">
<path d="M56.9 51.6h.1M56.9 58.7h.1M56.9 51.6v1.7M56.9 56.9v1.8M65.8 51.6h.1M65.8 58.7h.1M65.8 51.6v1.7M65.8 56.9v1.8M119.2 74.7h.1M119.2 69.3h.1M119.2 69.3v1.8M119.2 72.9v1.8"/>
<path d="M222.3 64h.1M222.3 69.3h.1M222.3 64v1.8M222.3 67.6v1.7M46.3 112h.1M46.3 112v1.8M46.3 119.1v1.8M140.5 103.1h.1M140.5 112h.1M140.5 103.1v1.8M140.5 110.2v1.8M151.2 103.1h.1"/>
<path d="M151.2 112h.1M151.2 103.1v1.8M151.2 110.2v1.8M46.3 120.9h.1"/>
</g>
<path d="M56.3 59.3h.1M56.4 58.1l1.1 1.2M57.5 58.1l-1.2 1.2M57.5 59.3h.1M65.2 59.3h.1M65.3 58.1l1.1 1.2M66.4 58.1l-1.2 1.2M66.4 59.3h.1" fill="none" stroke="#804000" stroke-width=".16"/>
<circle cx="241.8" cy="65.8" r=".32" fill="#00f"/>
<circle cx="241.8" cy="65.8" r=".32" fill="none" stroke="#00f" stroke-width=".17"/>
<circle cx="232.9" cy="65.8" r=".32" fill="#00f"/>
<g fill="none" stroke="#00f" stroke-width=".17">
<path d="M149.9 124.5h2.5M151.2 122.7h.1M151.2 126.2h.1M151.2 120.9v1.8M151.2 124.5v1.7M152.4 124.5h.1"/>
<circle cx="232.9" cy="65.8" r=".32"/>
</g>
<path d="M233 62.2h.1M233 69.3h.1M233 62.2v1.8M233 67.6v1.7M241.8 62.2h.1M241.8 69.3h.1M241.8 62.2v1.8M241.8 67.6v1.7" fill="none" stroke="#f00" stroke-width=".17"/>
<path d="M232.4 69.9h.1M232.4 68.8l1.1 1.1M233.5 68.8l-1.1 1.1M233.5 69.9h.1M241.3 69.9h.1M241.3 68.8l1.1 1.1M242.4 68.8l-1.1 1.1M242.4 69.9h.1" fill="none" stroke="#804000" stroke-width=".16"/>
<path d="M149.9 122.7h2.5l-1.2 1.8z" fill-rule="evenodd" fill="#00f"/>
<path d="M139.3 124.5h2.4M140.5 122.7h.1M140.5 126.2h.1M140.5 120.9v1.8M140.5 124.5v1.7M141.7 124.5h.1M149.9 122.7h2.5l-1.2 1.8z" fill="none" stroke="#00f" stroke-width=".17"/>
<path d="M151.2 119.1h.1M151.2 119.1v1.8M151.2 128h.1M151.2 126.2v1.8" fill="none" stroke="#f00" stroke-width=".17"/>
<path d="M139.3 122.7h2.4l-1.2 1.8z" fill-rule="evenodd" fill="#00f"/>
<g fill="none" stroke="#00f" stroke-width=".17">
<path d="M42.2 15.8h.1M42.2 17.9h.1M42.2 15.8l1.1 1.1M42.2 17.9l1.1 1.1M42.7 19.6h.1M42.7 14.2l.6 .6M43.3 14.8h.1M43.3 16.9h.1M43.3 19h.1M43.3 14.8l-1.1 1M43.3 16.9l-1.1 1M43.3 19l-.6 .6"/>
<path d="M126.4 29.7h3.3M126.4 28.8h3.3M128.1 28.8h.1M128.1 29.7h.1M128.1 28.4v.4M128.1 29.7v.5M129.7 29.7h.1M129.7 28.8h.1M138.7 28.4h.1M138.7 30.2h.1M138.7 28.4h1.8M138.7 26.7v3.5"/>
<path d="M140.5 27.2h.1M140.5 27.4h.1M140.5 27.4h5.3M140.5 27.2h2.1M140.5 27.2v.2M142.6 26.7h.1M142.6 27.2h.1M142.6 26.7h1.1M142.6 26.7v.5M143.7 27.2h.1M143.7 26.7h.1M143.7 27.2h2.1"/>
<path d="M143.7 26.7v.5M145.8 27.4h.1M145.8 27.2h.1M145.8 27.2v.2M145.8 28.4h1.8M147.6 28.4h.1M147.6 30.2h.1M147.6 26.7v3.5M221.7 53.2h.1M221.7 55.3h.1M221.7 53.2l1.1 1M221.7 55.3l1.1 1"/>
<path d="M222.3 56.9h.1M222.3 51.6l.5 .5M222.8 52.1h.1M222.8 54.2h.1M222.8 56.3h.1M222.8 52.1l-1.1 1.1M222.8 54.2l-1.1 1.1M222.8 56.3l-.5 .6M139.3 122.7h2.4l-1.2 1.8z"/>
<circle cx="141" cy="28.4" r=".52"/>
<circle cx="145.3" cy="28.4" r=".52"/>
</g>
<g fill="none" stroke="#f00" stroke-width=".17">
<path d="M42.7 12.4h.1M42.7 12.4v1.8M42.7 19.6v1.7M42.7 21.3h.1M128.1 26.7h.1M128.1 32h.1M128.1 26.7v1.7M128.1 30.2v1.8M222.3 49.8h.1M222.3 58.7h.1M222.3 49.8v1.8M222.3 56.9v1.8"/>
<path d="M140.5 119.1h.1M140.5 119.1v1.8M140.5 128h.1M140.5 126.2v1.8"/>
</g>
<circle cx="147.6" cy="28.4" r=".32" fill="#00f"/>
<circle cx="147.6" cy="28.4" r=".32" fill="none" stroke="#00f" stroke-width=".17"/>
<circle cx="138.7" cy="28.4" r=".32" fill="#00f"/>
<g fill="none" stroke="#00f" stroke-width=".17">
<path d="M129.8 69.3h.1M129.8 71.1h.1M129.8 69.3h1.8M129.8 67.6v3.5M131.6 68.1h.1M131.6 68.3h.1M131.6 68.3h5.3M131.6 68.1h2.1M131.6 68.1v.2M133.7 67.6h.1M133.7 68.1h.1M133.7 67.6h1.1"/>
<path d="M133.7 67.6v.5M134.8 68.1h.1M134.8 67.6h.1M134.8 68.1h2.1M134.8 67.6v.5M136.9 68.3h.1M136.9 68.1h.1M136.9 68.1v.2M136.9 69.3h1.8M138.7 69.3h.1M138.7 71.1h.1M138.7 67.6v3.5"/>
<circle cx="138.7" cy="28.4" r=".32"/>
<circle cx="132.1" cy="69.3" r=".52"/>
<circle cx="136.4" cy="69.3" r=".52"/>
</g>
<path d="M138.7 24.9h.1M138.7 32h.1M138.7 24.9v1.8M138.7 30.2v1.8M147.6 24.9h.1M147.6 32h.1M147.6 24.9v1.8M147.6 30.2v1.8" fill="none" stroke="#f00" stroke-width=".17"/>
<path d="M138.1 32.6h.1M138.2 31.5l1.1 1.1M139.3 31.5l-1.2 1.1M139.3 32.6h.1M147 32.6h.1M147.1 31.5l1.1 1.1M148.2 31.5l-1.2 1.1M148.2 32.6h.1" fill="none" stroke="#804000" stroke-width=".16"/>
<circle cx="138.7" cy="69.3" r=".32" fill="#00f"/>
<circle cx="138.7" cy="69.3" r=".32" fill="none" stroke="#00f" stroke-width=".17"/>
<circle cx="129.8" cy="69.3" r=".32" fill="#00f"/>
<g fill="none" stroke="#00f" stroke-width=".17">
<path d="M220.7 33.2h3.2M220.7 32.3h3.2M222.3 32.3h.1M222.3 33.2h.1M222.3 32v.3M222.3 33.2v.6M223.9 33.2h.1M223.9 32.3h.1M220.7 131h3.2M220.7 130.1h3.2M222.3 130.1h.1M222.3 131h.1"/>
<path d="M222.3 129.8v.3M222.3 131v.6M223.9 131h.1M223.9 130.1h.1M233 129.8h.1M233 131.6h.1M233 129.8h1.7M233 128v3.6M234.7 128.6h.1M234.7 128.7h.1M234.7 128.7h5.4M234.7 128.6h2.2"/>
<path d="M234.7 128.6v.1M236.9 128h.1M236.9 128.6h.1M236.9 128h1.1M236.9 128v.6M238 128.6h.1M238 128h.1M238 128.6h2.1M238 128v.6M240.1 128.7h.1M240.1 128.6h.1M240.1 128.6v.1"/>
<path d="M240.1 129.8h1.7M241.8 129.8h.1M241.8 131.6h.1M241.8 128v3.6M45.7 149.2h.1M45.7 151.3h.1M45.7 149.2l1.1 1M45.7 151.3l1.1 1.1M46.3 152.9h.1M46.3 147.6l.5 .5M46.8 148.1h.1M46.8 150.2h.1"/>
<path d="M46.8 152.4h.1M46.8 148.1l-1.1 1.1M46.8 150.2l-1.1 1.1M46.8 152.4l-.5 .5"/>
<circle cx="129.8" cy="69.3" r=".32"/>
<circle cx="235.2" cy="129.8" r=".52"/>
<circle cx="239.5" cy="129.8" r=".52"/>
</g>
<g fill="none" stroke="#f00" stroke-width=".17">
<path d="M222.3 30.2h.1M222.3 35.6h.1M222.3 30.2v1.8M222.3 33.8v1.8M129.8 65.8h.1M129.8 72.9h.1M129.8 65.8v1.8M129.8 71.1v1.8M138.7 65.8h.1M138.7 72.9h.1M138.7 65.8v1.8M138.7 71.1v1.8"/>
<path d="M222.3 128h.1M222.3 133.3h.1M222.3 128v1.8M222.3 131.6v1.7M46.3 145.8h.1M46.3 154.7h.1M46.3 145.8v1.8M46.3 152.9v1.8"/>
</g>
<path d="M129.2 73.5h.1M129.3 72.3l1.1 1.2M130.4 72.3l-1.2 1.2M130.4 73.5h.1M138.1 73.5h.1M138.2 72.3l1.1 1.2M139.3 72.3l-1.2 1.2M139.3 73.5h.1" fill="none" stroke="#804000" stroke-width=".16"/>
<circle cx="241.8" cy="129.8" r=".32" fill="#00f"/>
<circle cx="241.8" cy="129.8" r=".32" fill="none" stroke="#00f" stroke-width=".17"/>
<circle cx="232.9" cy="129.8" r=".32" fill="#00f"/>
<g fill="none" stroke="#00f" stroke-width=".17">
<path d="M233 32h.1M233 33.8h.1M233 32h1.7M233 30.2v3.6M234.7 30.8h.1M234.7 30.9h.1M234.7 30.9h5.4M234.7 30.8h2.2M234.7 30.8v.1M236.9 30.2h.1M236.9 30.8h.1M236.9 30.2h1.1"/>
<path d="M236.9 30.2v.6M238 30.8h.1M238 30.2h.1M238 30.8h2.1M238 30.2v.6M240.1 30.9h.1M240.1 30.8h.1M240.1 30.8v.1M240.1 32h1.7M241.8 32h.1M241.8 33.8h.1M241.8 30.2v3.6"/>
<path d="M45.7 42.5h.1M45.7 44.6h.1M45.7 42.5l1.1 1.1M45.7 44.6l1.1 1.1M46.3 46.2h.1M46.3 40.9l.5 .5M46.8 41.4h.1M46.8 43.6h.1M46.8 45.7h.1M46.8 41.4l-1.1 1.1M46.8 43.6l-1.1 1M46.8 45.7l-.5 .5"/>
<circle cx="235.2" cy="32" r=".52"/>
<circle cx="239.5" cy="32" r=".52"/>
<circle cx="232.9" cy="129.8" r=".32"/>
</g>
<path d="M46.3 39.1h.1M46.3 39.1v1.8M46.3 48h.1M46.3 46.2v1.8M233 126.2h.1M233 133.3h.1M233 126.2v1.8M233 131.6v1.7M241.8 126.2h.1M241.8 133.3h.1M241.8 126.2v1.8M241.8 131.6v1.7" fill="none" stroke="#f00" stroke-width=".17"/>
<path d="M232.4 133.9h.1M232.4 132.8l1.1 1.1M233.5 132.8l-1.1 1.1M233.5 133.9h.1M241.3 133.9h.1M241.3 132.8l1.1 1.1M242.4 132.8l-1.1 1.1M242.4 133.9h.1" fill="none" stroke="#804000" stroke-width=".16"/>
<circle cx="241.8" cy="32" r=".32" fill="#00f"/>
<circle cx="241.8" cy="32" r=".32" fill="none" stroke="#00f" stroke-width=".17"/>
<circle cx="232.9" cy="32" r=".32" fill="#00f"/>
<circle cx="232.9" cy="32" r=".32" fill="none" stroke="#00f" stroke-width=".17"/>
<path d="M233 28.4h.1M233 35.6h.1M233 28.4v1.8M233 33.8v1.8M241.8 28.4h.1M241.8 35.6h.1M241.8 28.4v1.8M241.8 33.8v1.8" fill="none" stroke="#f00" stroke-width=".17"/>
<path d="M232.4 36.2h.1M232.4 35l1.1 1.2M233.5 35l-1.1 1.2M233.5 36.2h.1M241.3 36.2h.1M241.3 35l1.1 1.2M242.4 35l-1.1 1.2M242.4 36.2h.1" fill="none" stroke="#804000" stroke-width=".16"/>
<path d="M46.3 72.9h.1M46.3 72.9v1.8M19.6 87.1h.1M46.3 83.6h.1M46.3 83.6v3.5h-26.7" fill="none" stroke="#800040" stroke-width=".17"/>
<circle cx="46.2" cy="87.1" r=".32" fill="#f0f"/>
<circle cx="46.2" cy="87.1" r=".32" fill="none" stroke="#f0f" stroke-width=".17"/>
<g fill="none" stroke="#800040" stroke-width=".17">
<path d="M46.3 87.1h.1M46.3 94.2h.1M46.3 87.1v1.8M46.3 94.2v7.1M46.3 87.1h10.6M65.8 87.1h.1M65.8 87.1h10.7M76.5 87.1h.1M76.5 87.1v14.2M46.3 110.2h.1M46.3 110.2v1.8M19.6 124.5h.1"/>
<path d="M46.3 120.9h.1M46.3 120.9v3.6h-26.7"/>
</g>
<circle cx="46.2" cy="124.4" r=".32" fill="#f0f"/>
<circle cx="46.2" cy="124.4" r=".32" fill="none" stroke="#f0f" stroke-width=".17"/>
<g fill="none" stroke="#800040" stroke-width=".17">
<path d="M19.6 51.6h.1M19.6 51.6h26.7M46.3 48h.1M46.3 51.6h.1M46.3 48v5.3M46.3 124.5h.1M46.3 131.6h.1M46.3 124.5v1.7M46.3 131.6v3.5M46.3 124.5h10.6M65.8 124.5h.1M65.8 124.5h10.7"/>
<path d="M76.5 124.5h.1M76.5 124.5v10.6"/>
</g>
<circle cx="46.2" cy="51.5" r=".32" fill="#f0f"/>
<circle cx="46.2" cy="51.5" r=".32" fill="none" stroke="#f0f" stroke-width=".17"/>
<path d="M46.3 51.6h.1M46.3 58.7h.1M46.3 51.6h10.6M46.3 58.7v3.5M65.8 51.6h.1M65.8 51.6h10.7M76.5 51.6h.1M76.5 51.6v10.6M46.3 144h.1M46.3 154.7h.1M46.3 144v1.8M46.3 154.7v3.5" fill="none" stroke="#800040" stroke-width=".17"/>
<circle cx="46.2" cy="158.2" r=".32" fill="#f0f"/>
<circle cx="46.2" cy="158.2" r=".32" fill="none" stroke="#f0f" stroke-width=".17"/>
<g fill="none" stroke="#800040" stroke-width=".17">
<path d="M42.7 10.7h.1M42.7 10.7v1.7M16 24.9h.1M16 24.9h26.7M42.7 21.3h.1M42.7 24.9h.1M42.7 21.3v5.4M19.6 158.2h.1M19.6 158.2h37.3M46.3 158.2h.1M46.3 158.2v1.8M65.8 158.2h.1"/>
<path d="M65.8 158.2h10.7M76.5 158.2h.1M76.5 158.2v10.7M46.3 165.4h.1M46.3 165.4v3.5"/>
</g>
<circle cx="42.7" cy="24.9" r=".32" fill="#f0f"/>
<circle cx="42.7" cy="24.9" r=".32" fill="none" stroke="#f0f" stroke-width=".17"/>
<g fill="none" stroke="#800040" stroke-width=".17">
<path d="M128.1 10.7h.1M128.1 10.7v1.7M42.7 24.9h.1M42.7 32h.1M42.7 24.9h10.7M42.7 32v1.8M62.3 24.9h.1M62.3 24.9h10.6M72.9 24.9h.1M72.9 24.9v10.7M101.4 24.9h.1M128.1 21.3h.1"/>
<path d="M128.1 21.3v3.6h-26.7"/>
</g>
<circle cx="128" cy="24.9" r=".32" fill="#f0f"/>
<circle cx="128" cy="24.9" r=".32" fill="none" stroke="#f0f" stroke-width=".17"/>
<g fill="none" stroke="#800040" stroke-width=".17">
<path d="M128.1 24.9h.1M128.1 32h.1M128.1 24.9h10.6M128.1 24.9v1.8M128.1 32v1.8M147.6 24.9h.1M147.6 24.9h10.7M158.3 24.9h.1M158.3 24.9v10.7M103.2 65.8h16M119.2 65.8h.1M129.8 96h.1"/>
<path d="M129.8 96v7.1M140.5 96h.1M140.5 96v7.1M151.2 96h.1M151.2 96v7.1M129.8 112h.1M129.8 112v7.1M140.5 112h.1M140.5 112v7.1M151.2 112h.1M151.2 112v7.1M129.8 128h.1"/>
<path d="M129.8 128v17.8M140.5 128h.1M140.5 128v17.8M151.2 128h.1M151.2 128v17.8"/>
</g>
<circle cx="119.1" cy="65.8" r=".32" fill="#f0f"/>
<circle cx="119.1" cy="65.8" r=".32" fill="none" stroke="#f0f" stroke-width=".17"/>
<g fill="none" stroke="#800040" stroke-width=".17">
<path d="M222.3 14.2h.1M222.3 14.2v1.8M195.6 28.4h.1M222.3 24.9h.1M222.3 24.9v3.5h-26.7M119.2 69.3h.1M119.2 78.2h.1M119.2 74.7v3.5M129.8 65.8h.1M129.8 65.8h-10.6v3.5M138.7 65.8h12.5M151.2 65.8h.1"/>
<path d="M151.2 76.5h.1M151.2 65.8v10.7"/>
</g>
<circle cx="222.3" cy="28.4" r=".32" fill="#f0f"/>
<circle cx="222.3" cy="28.4" r=".32" fill="none" stroke="#f0f" stroke-width=".17"/>
<g fill="none" stroke="#800040" stroke-width=".17">
<path d="M222.3 28.4h.1M222.3 35.6h.1M222.3 28.4h10.7M222.3 28.4v1.8M222.3 35.6v1.7M241.8 28.4h.1M241.8 28.4h10.7M252.5 28.4h.1M252.5 28.4v10.7M222.3 48h.1M222.3 58.7h.1M222.3 48v1.8"/>
<path d="M222.3 58.7v3.5h-26.7M195.6 62.2h.1"/>
</g>
<circle cx="222.3" cy="62.2" r=".32" fill="#f0f"/>
<circle cx="222.3" cy="62.2" r=".32" fill="none" stroke="#f0f" stroke-width=".17"/>
<g fill="none" stroke="#800040" stroke-width=".17">
<path d="M222.3 62.2h.1M222.3 69.3h.1M222.3 62.2h10.7M222.3 62.2v1.8M222.3 69.3v1.8M241.8 62.2h.1M241.8 62.2h10.7M252.5 62.2h.1M252.5 62.2v10.7M195.6 94.2h.1M222.3 80h.1M222.3 90.7h.1"/>
<path d="M222.3 80v1.8M222.3 90.7v3.5h-26.7"/>
</g>
<circle cx="222.3" cy="94.2" r=".32" fill="#f0f"/>
<circle cx="222.3" cy="94.2" r=".32" fill="none" stroke="#f0f" stroke-width=".17"/>
<g fill="none" stroke="#800040" stroke-width=".17">
<path d="M222.3 94.2h.1M222.3 94.2h10.7M222.3 94.2v1.8M241.8 94.2h.1M241.8 94.2h10.7M252.5 94.2h.1M252.5 94.2v10.7M222.3 101.3h.1M222.3 112h.1M222.3 101.3v1.8M222.3 112v1.8M195.6 126.2h.1"/>
<path d="M222.3 122.7h.1M222.3 122.7v3.5h-26.7"/>
</g>
<circle cx="222.3" cy="126.2" r=".32" fill="#f0f"/>
<circle cx="222.3" cy="126.2" r=".32" fill="none" stroke="#f0f" stroke-width=".17"/>
<g fill="none" stroke="#800040" stroke-width=".17">
<path d="M222.3 126.2h.1M222.3 133.3h.1M222.3 126.2h10.7M222.3 126.2v1.8M222.3 133.3v1.8M241.8 126.2h.1M241.8 126.2h10.7M252.5 126.2h.1M252.5 126.2v10.7M197.4 158.2h.1M224.1 144h.1M224.1 154.7h.1"/>
<path d="M224.1 144v1.8M224.1 154.7v3.5h-26.7"/>
</g>
<circle cx="224" cy="158.2" r=".32" fill="#f0f"/>
<circle cx="224" cy="158.2" r=".32" fill="none" stroke="#f0f" stroke-width=".17"/>
<path d="M224.1 158.2h.1M224.1 158.2h10.6M224.1 158.2v1.8M243.6 158.2h.1M243.6 158.2h10.7M254.3 158.2h.1M254.3 158.2v10.7M224.1 165.4h.1M224.1 165.4v1.7" fill="none" stroke="#800040" stroke-width=".17"/>
<circle cx="46.2" cy="87.1" r=".32" fill="#f0f"/>
<circle cx="46.2" cy="87.1" r=".32" fill="none" stroke="#f0f" stroke-width=".17"/>
<circle cx="46.2" cy="124.4" r=".32" fill="#f0f"/>
<circle cx="46.2" cy="124.4" r=".32" fill="none" stroke="#f0f" stroke-width=".17"/>
<circle cx="46.2" cy="51.5" r=".32" fill="#f0f"/>
<circle cx="46.2" cy="51.5" r=".32" fill="none" stroke="#f0f" stroke-width=".17"/>
<circle cx="46.2" cy="158.2" r=".32" fill="#f0f"/>
<circle cx="46.2" cy="158.2" r=".32" fill="none" stroke="#f0f" stroke-width=".17"/>
<circle cx="42.7" cy="24.9" r=".32" fill="#f0f"/>
<circle cx="42.7" cy="24.9" r=".32" fill="none" stroke="#f0f" stroke-width=".17"/>
<circle cx="128" cy="24.9" r=".32" fill="#f0f"/>
<circle cx="128" cy="24.9" r=".32" fill="none" stroke="#f0f" stroke-width=".17"/>
<circle cx="119.1" cy="65.8" r=".32" fill="#f0f"/>
<circle cx="119.1" cy="65.8" r=".32" fill="none" stroke="#f0f" stroke-width=".17"/>
<circle cx="222.3" cy="28.4" r=".32" fill="#f0f"/>
<circle cx="222.3" cy="28.4" r=".32" fill="none" stroke="#f0f" stroke-width=".17"/>
<circle cx="222.3" cy="62.2" r=".32" fill="#f0f"/>
<circle cx="222.3" cy="62.2" r=".32" fill="none" stroke="#f0f" stroke-width=".17"/>
<circle cx="222.3" cy="94.2" r=".32" fill="#f0f"/>
<circle cx="222.3" cy="94.2" r=".32" fill="none" stroke="#f0f" stroke-width=".17"/>
<circle cx="222.3" cy="126.2" r=".32" fill="#f0f"/>
<circle cx="222.3" cy="126.2" r=".32" fill="none" stroke="#f0f" stroke-width=".17"/>
<circle cx="224" cy="158.2" r=".32" fill="#f0f"/>
<circle cx="224" cy="158.2" r=".32" fill="none" stroke="#f0f" stroke-width=".17"/>
<g font-size="3.1">
<text x="29.4" y="2.8">5</text>
<text x="88.2" y="2.8">4</text>
<text x="147" y="2.8">3</text>
<text x="205.7" y="2.8">2</text>
<text x="264.5" y="2.8">1</text>
<text x="0" y="28.7">D</text>
<text x="294" y="28.7">D</text>
<text x="0" y="80.7">C</text>
<text x="294" y="80.7">C</text>
<text x="0" y="132.7">B</text>
<text x="294" y="132.7">B</text>
<text x="0" y="184.6">A</text>
<text x="294" y="184.6">A</text>
<text x="29.4" y="210.7">5</text>
<text x="88.2" y="210.7">4</text>
<text x="147" y="210.7">3</text>
<text x="205.7" y="210.7">2</text>
<text x="264.5" y="210.7">1</text>
</g>
<g font-size="1.6">
<text x="40.9" y="8.6">3V3</text>
<text x="126.3" y="8.6">3V3</text>
<text x="220.5" y="12.1">3V3</text>
<text x="6.6" y="25.3">UP</text>
<text x="53.8" y="25.1">1</text>
<text x="62.7" y="25.1">3</text>
<text x="91.9" y="25.3">STOP</text>
<text x="139.1" y="25.1">1</text>
<text x="148" y="25.1">3</text>
<text x="186.2" y="28.8">BUT1</text>
<text x="233.3" y="28.6">1</text>
<text x="242.2" y="28.6">3</text>
<text x="53.8" y="32.9">2</text>
<text x="62.7" y="32.9">4</text>
<text x="139.1" y="32.9">2</text>
<text x="148" y="32.9">4</text>
<text x="44.5" y="37">3V3</text>
<text x="233.3" y="36.4">2</text>
<text x="242.2" y="36.4">4</text>
<text x="220.5" y="45.9">3V3</text>
<text x="8.4" y="51.9">DOWN</text>
<text x="57.3" y="51.7">1</text>
<text x="66.2" y="51.7">3</text>
<text x="57.3" y="59.6">2</text>
<text x="66.2" y="59.6">4</text>
<text x="130.2" y="66">1</text>
<text x="139.1" y="66">3</text>
<text x="186.2" y="62.6">BUT2</text>
<text x="233.3" y="62.4">1</text>
<text x="242.2" y="62.4">3</text>
<text x="44.5" y="70.8">3V3</text>
<text x="88.4" y="66.2">NRST_BU</text>
<text x="233.3" y="70.2">2</text>
<text x="242.2" y="70.2">4</text>
<text x="130.2" y="73.8">2</text>
<text x="139.1" y="73.8">4</text>
<text x="220.5" y="77.9">3V3</text>
<text x="10.2" y="87.5">LEFT</text>
<text x="57.3" y="87.3">1</text>
<text x="66.2" y="87.3">3</text>
<text x="57.3" y="95.1">2</text>
<text x="66.2" y="95.1">4</text>
<text x="128.1" y="93.9">3V3</text>
<text x="138.7" y="93.9">3V3</text>
<text x="149.4" y="93.9">3V3</text>
<text x="186.2" y="94.6">BUT3</text>
<text x="233.3" y="94.4">1</text>
<text x="242.2" y="94.4">3</text>
<text x="233.3" y="102.2">2</text>
<text x="242.2" y="102.2">4</text>
<text x="44.5" y="108.1">3V3</text>
<text x="220.5" y="109.9">3V3</text>
<text x="8.4" y="124.8">RIGHT</text>
<text x="57.3" y="124.6">1</text>
<text x="66.2" y="124.6">3</text>
<text x="186.2" y="126.6">BUT4</text>
<text x="233.3" y="126.4">1</text>
<text x="242.2" y="126.4">3</text>
<text x="57.3" y="132.5">2</text>
<text x="66.2" y="132.5">4</text>
<text x="233.3" y="134.2">2</text>
<text x="242.2" y="134.2">4</text>
<text x="44.5" y="141.9">3V3</text>
<text x="222.3" y="141.9">3V3</text>
<text x="127.9" y="152.6">LED1</text>
<text x="138.6" y="152.6">LED2</text>
<text x="149.2" y="152.6">LED3</text>
<text x="8.4" y="158.6">OPTION</text>
<text x="57.3" y="158.4">1</text>
<text x="66.2" y="158.4">3</text>
<text x="188" y="158.6">BUT5</text>
<text x="235.1" y="158.4">1</text>
<text x="244" y="158.4">3</text>
<text x="57.3" y="166.2">2</text>
<text x="66.2" y="166.2">4</text>
<text x="235.1" y="166.2">2</text>
<text x="244" y="166.2">4</text>
<text x="230" y="196.8">Title</text>
<text x="230" y="202.2">Size</text>
<text x="231.7" y="204">A3</text>
<text x="237.1" y="202.2">Document Number</text>
<text x="237.1" y="198.6">&lt;Title&gt;</text>
<text x="237.1" y="204">&lt;Doc&gt;</text>
<text x="288.6" y="202.2">Rev</text>
<text x="290.4" y="204">&lt;RevCode&gt;</text>
<text x="230" y="207.5">Date:</text>
<text x="239.2" y="207.5">Friday, November 04, 2022</text>
<text x="265.5" y="207.5">Sheet</text>
<text x="274.4" y="207.5">4</text>
<text x="279.7" y="207.5">of</text>
<text x="285.1" y="207.5">7</text>
</g>
<g font-size="1.6" fill="#000080">
<text x="44.5" y="15.7">R9</text>
<text x="44.5" y="17.4">10K</text>
<text x="129.8" y="15.7">R10</text>
<text x="129.8" y="17.4">10K</text>
<text x="224.1" y="19.2">R11</text>
<text x="224.1" y="21">10K</text>
<text x="46.1" y="29.9">C6</text>
<text x="65.8" y="28.1">SW1</text>
<text x="65.8" y="29.9">SW PUSHBUTTON-SPST-2</text>
<text x="131.4" y="29.9">C7</text>
<text x="151.2" y="28.1">SW2</text>
<text x="151.2" y="29.9">SW PUSHBUTTON-SPST-2</text>
<text x="46.1" y="31.5">0.1uF</text>
<text x="131.4" y="31.5">0.1uF</text>
<text x="225.7" y="33.4">C8</text>
<text x="225.7" y="35.1">0.1uF</text>
<text x="245.4" y="31.7">SW3</text>
<text x="245.4" y="33.4">SW PUSHBUTTON-SPST-2</text>
<text x="48" y="42.3">R12</text>
<text x="48" y="44.1">10K</text>
<text x="224.1" y="53">R13</text>
<text x="49.7" y="56.6">C9</text>
<text x="49.7" y="58.2">0.1uF</text>
<text x="69.4" y="54.8">SW4</text>
<text x="69.4" y="56.6">SW PUSHBUTTON-SPST-2</text>
<text x="224.1" y="54.8">10K</text>
<text x="245.4" y="65.4">SW5</text>
<text x="142.3" y="69">SW6</text>
<text x="142.3" y="70.8">SW PUSHBUTTON-SPST-2</text>
<text x="225.7" y="67.2">C10</text>
<text x="225.7" y="68.8">0.1uF</text>
<text x="245.4" y="67.2">SW PUSHBUTTON-SPST-2</text>
<text x="48" y="77.9">R14</text>
<text x="122" y="72.6">C11</text>
<text x="122" y="74.7">0.1uF</text>
<text x="48" y="79.7">10K</text>
<text x="224.1" y="85">R15</text>
<text x="224.1" y="86.8">10K</text>
<text x="49.7" y="92.1">C12</text>
<text x="49.7" y="93.7">0.1uF</text>
<text x="69.4" y="90.3">SW7</text>
<text x="69.4" y="92.1">SW PUSHBUTTON-SPST-2</text>
<text x="225.7" y="99.2">C13</text>
<text x="225.7" y="100.8">0.1uF</text>
<text x="245.4" y="97.5">SW8</text>
<text x="245.4" y="99.2">SW PUSHBUTTON-SPST-2</text>
<text x="132.7" y="106.3">R16</text>
<text x="143.3" y="106.3">R17</text>
<text x="154" y="106.3">R18</text>
<text x="132.7" y="108.5">150</text>
<text x="143.3" y="108.5">150</text>
<text x="154" y="108.5">150</text>
<text x="48" y="115.2">R19</text>
<text x="48" y="117">10K</text>
<text x="224.1" y="117">R20</text>
<text x="224.1" y="118.8">10K</text>
<text x="132.7" y="122.3">D1</text>
<text x="132.7" y="124.5">LED1</text>
<text x="143.3" y="122.3">D2</text>
<text x="143.3" y="124.5">LED2</text>
<text x="154" y="122.3">D3</text>
<text x="154" y="124.5">LED3</text>
<text x="49.7" y="129.5">C14</text>
<text x="49.7" y="131.1">0.1uF</text>
<text x="69.4" y="127.7">SW9</text>
<text x="69.4" y="129.5">SW PUSHBUTTON-SPST-2</text>
<text x="225.7" y="131.2">C15</text>
<text x="245.4" y="129.5">SW10</text>
<text x="245.4" y="131.2">SW PUSHBUTTON-SPST-2</text>
<text x="225.7" y="132.8">0.1uF</text>
<text x="48" y="149">R21</text>
<text x="225.8" y="149">R22</text>
<text x="48" y="150.8">10K</text>
<text x="225.8" y="150.8">10K</text>
<text x="69.4" y="161.5">SW11</text>
<text x="247.2" y="161.5">SW12</text>
<text x="49.7" y="163.2">C16</text>
<text x="49.7" y="164.8">0.1uF</text>
<text x="69.4" y="163.2">SW PUSHBUTTON-SPST-2</text>
<text x="227.5" y="163.2">C17</text>
<text x="227.5" y="164.8">0.1uF</text>
<text x="247.2" y="163.2">SW PUSHBUTTON-SPST-2</text>
</g>
</svg>
